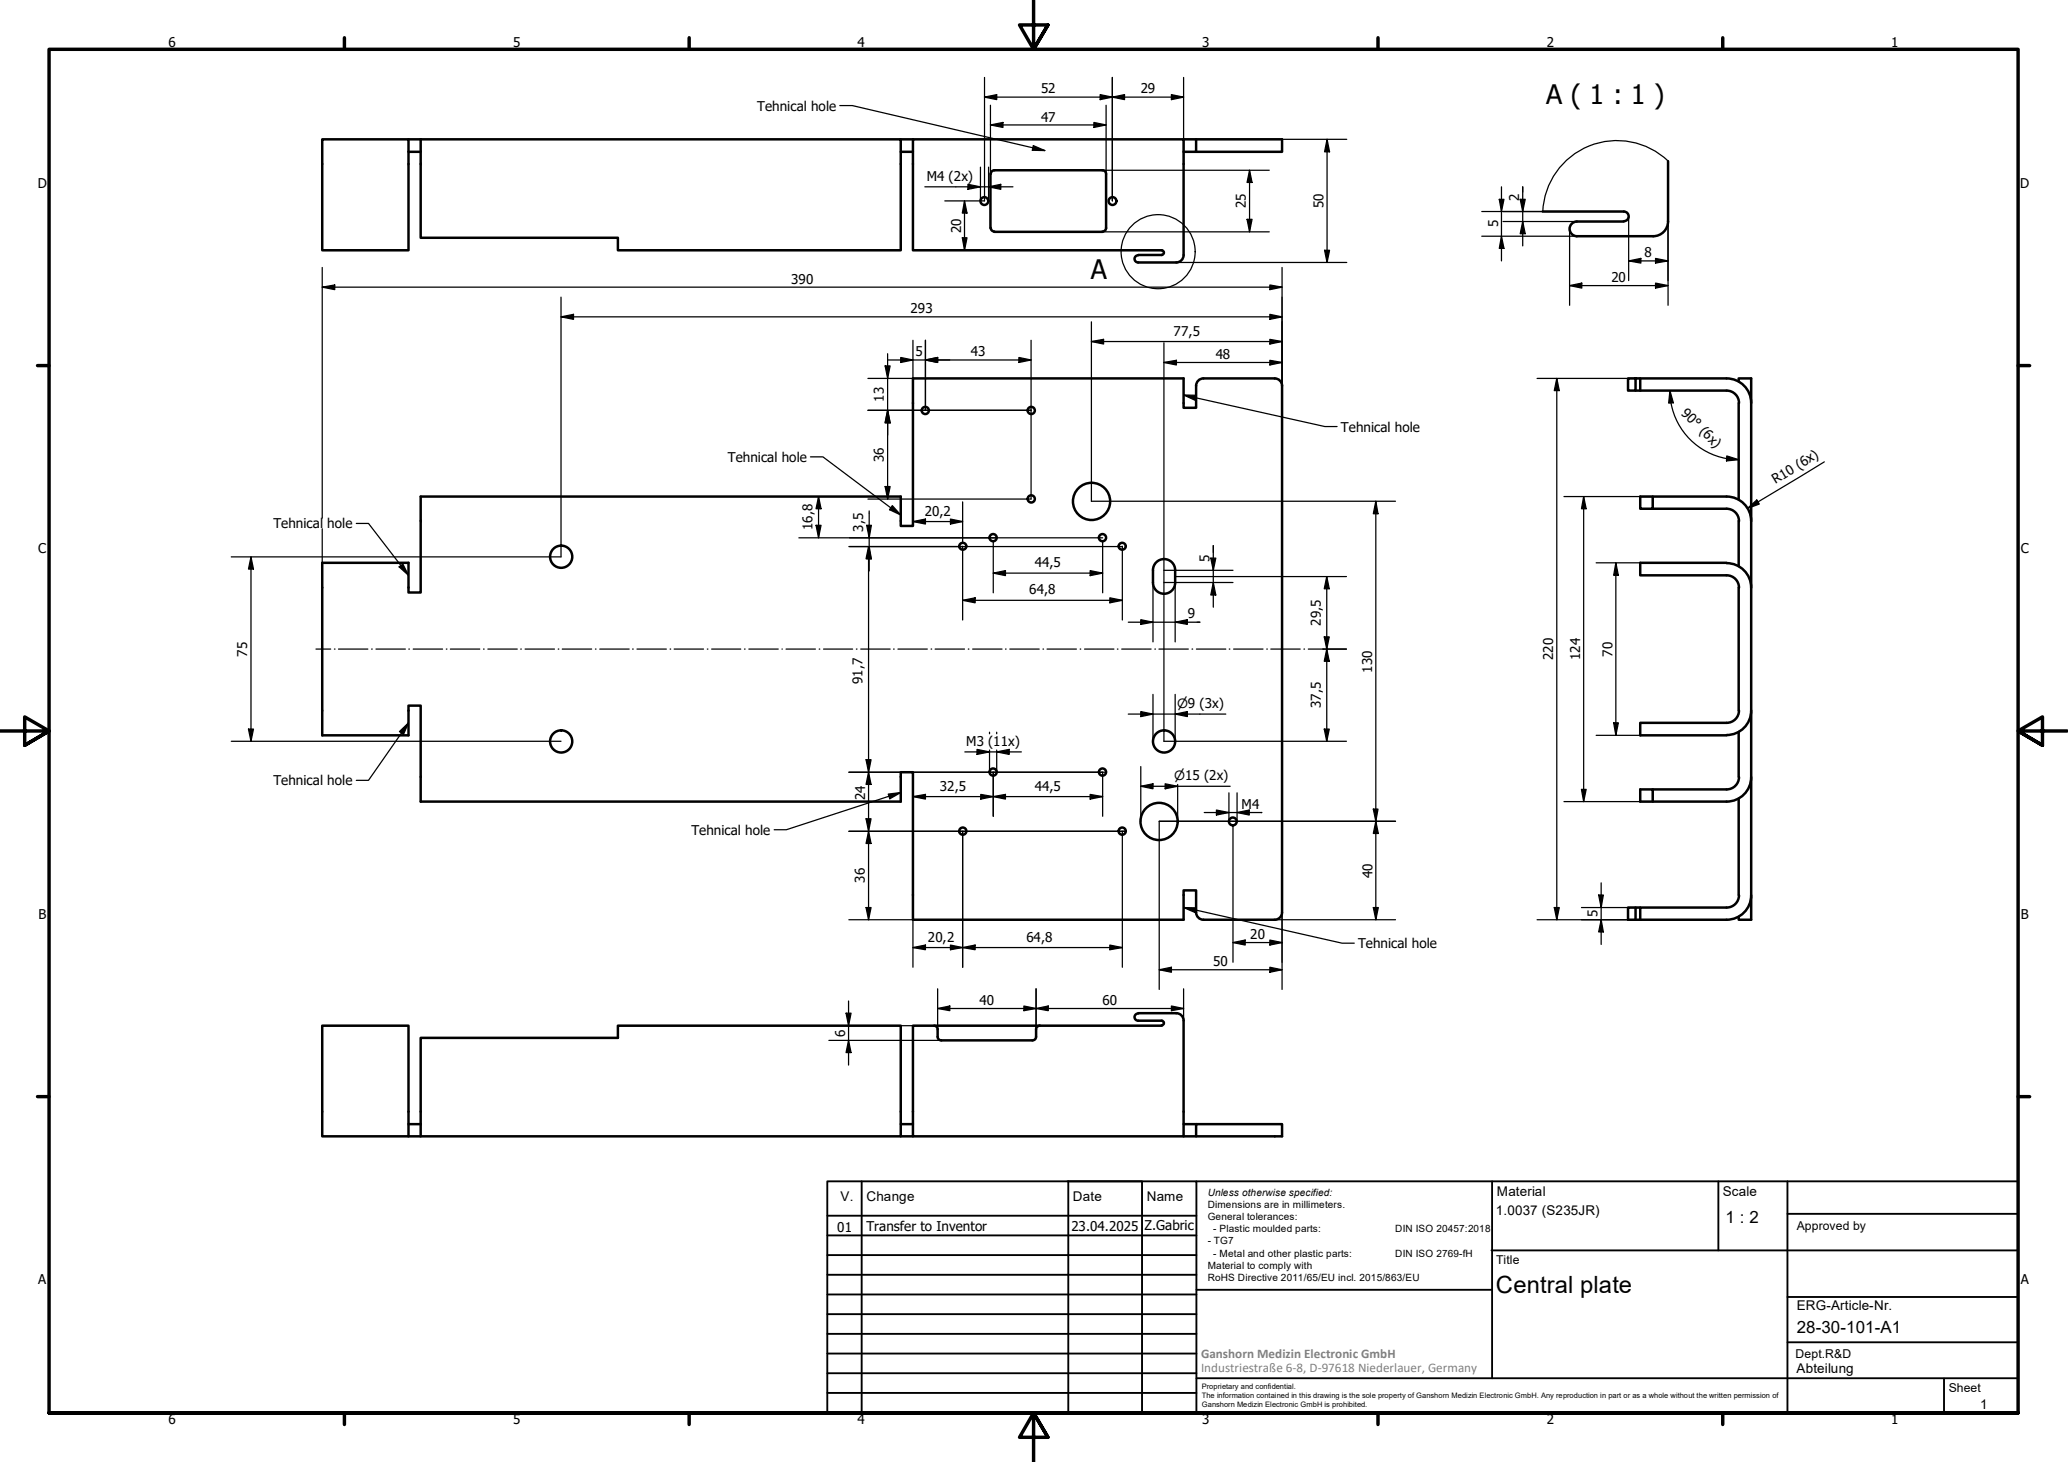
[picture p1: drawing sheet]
<svg xmlns="http://www.w3.org/2000/svg" width="420mm" height="297mm" viewBox="0 0 420 297" stroke-linecap="round" stroke-linejoin="round" font-family="sans-serif">
<!-- layer: Visible (ISO) -->
<g fill="none" stroke="#000" stroke-width=".51">
<path d="M65.5 28.3h17.5v22.5h-17.5zM83 28.3h2.5M83 30.8h2.5M85.5 28.3h97.5v22.5h-57.5v-2.5h-40zM183 28.3h2.5M183 30.8h2.5M201.2 35.4v10.9M224 34.6a.73 .73 0 0 1 .7 .7M224 34.6h-22a.73 .73 0 0 0-.7 .7M224.7 35.4v10.9a.73 .73 0 0 1-.7 .7M240.5 28.3h20v2.5h-17.5M243 28.3v2.5h-2.5"/>
<path d="M338.9 32.8v12.2M201.3 46.3a.73 .73 0 0 0 .7 .7M202 47.1h22M231.2 51.9a.73 .73 0 0 0-.7 .7 .73 .73 0 0 0 .7 .7h7.8M231.3 51.8h4.7M236 50.8a.48 .48 0 0 1 .5 .5 .48 .48 0 0 1-.5 .5M236 50.8h-50.5v-22.5h55v23.5a1.49 1.49 0 0 1-1.5 1.5M313.4 43h16.5a.98 .98 0 0 1 1 1 .98 .98 0 0 1-1 .9M320.4 45h9.5M320.4 45a1.49 1.49 0 0 0-1.5 1.5 1.49 1.49 0 0 0 1.5 1.5M338.9 45a3 3 0 0 1-3 3h-15.5M243 78.3v4.6h-2.5v-6h-55v30h-2.5v-6h-97.5v19.5h-2.5v-6.1h-17.5v35.1h17.5v-6h2.5v19.5h97.5v-6h2.5v30h55v-6h2.5v4.4"/>
<path d="M244.5 76.9h14.5a1.49 1.49 0 0 1 1.5 1.5M244.5 76.9a1.49 1.49 0 0 0-1.5 1.5M260.5 78.3v107M332.3 76.9v2.5h-1.5v-2.5h20M333.2 76.9v2.5h-.9M333.2 79.4h17.6M350.8 76.9a5 5 0 0 1 5 5M350.8 79.4a2.51 2.51 0 0 1 2.5 2.5M353.3 77.5v-.6h2.5v110h-2.5v-.7M353.3 81.9v19.6M234.3 118.3v-2.5a2.25 2.25 0 0 1 2.2-2.2 2.25 2.25 0 0 1 2.3 2.2v2.5M234.3 118.4a2.25 2.25 0 0 0 2.2 2.2 2.25 2.25 0 0 0 2.3-2.2"/>
<path d="M335.8 100.9v2.5h-2.6v-2.5h17.6M335.8 103.4h15M350.8 114.3h-17.6v2.6h17.6M350.8 114.4a5 5 0 0 1 5 5M350.8 100.9a5 5 0 0 1 5 5M350.8 103.4a2.51 2.51 0 0 1 2.5 2.5M350.8 116.9a2.51 2.51 0 0 1 2.5 2.5M353.3 105.8v9.2M353.3 119.4v25M350.8 146.9h-17.6v2.5h17.6M353.3 148.7v9.1M353.3 144.4a2.51 2.51 0 0 1-2.5 2.5"/>
<path d="M353.3 157.9a2.51 2.51 0 0 1-2.5 2.5M355.8 157.9a5 5 0 0 1-5 5M355.8 144.4a5 5 0 0 1-5 4.9M335.8 162.9v-2.5h-2.6v2.5h17.6M335.8 160.4h15M353.3 162.2v19.6M243 185.4a1.49 1.49 0 0 0 1.5 1.5M260.5 185.4a1.49 1.49 0 0 1-1.5 1.5h-14.5M332.3 184.4h-1.5v2.5h20M333.2 184.4h-.9v2.5M350.8 184.4h-17.6v2.5M353.3 181.9a2.51 2.51 0 0 1-2.5 2.5"/>
<path d="M355.8 181.9a5 5 0 0 1-5 5M65.5 208.4h17.5v22.5h-17.5zM85.5 210.9h40v-2.5h57.5v22.5h-97.5zM189.8 208.4a.73 .73 0 0 1 .7 .7M190.5 209.2v1.4a.73 .73 0 0 0 .7 .8M191.3 211.4h18.4M210.5 209.2v1.4a.73 .73 0 0 1-.7 .8M211.2 208.4a.73 .73 0 0 0-.7 .7M211.3 208.4h24.7M231.2 205.9a.73 .73 0 0 0-.7 .7 .73 .73 0 0 0 .7 .8h4.8M231.3 205.9h7.7M236 207.4a.48 .48 0 0 1 .5 .5 .48 .48 0 0 1-.5 .4"/>
<path d="M239 205.9a1.49 1.49 0 0 1 1.5 1.4M240.5 207.4v23.5h-55v-22.5h25.8M83 230.9h2.5M83 228.4h2.5M183 230.9h2.5M183 228.4h2.5M240.5 230.9h20v-2.5h-17.5v2.5M240.5 228.4h2.5"/>
<circle cx="200" cy="40.8" r=".79"/>
<circle cx="226" cy="40.8" r=".79"/>
<circle cx="188" cy="83.4" r=".73"/>
<circle cx="209.5" cy="83.4" r=".73"/>
<circle cx="114" cy="113.1" r="2.25"/>
<circle cx="195.6" cy="111" r=".71"/>
<circle cx="201.8" cy="109.2" r=".73"/>
<circle cx="209.5" cy="101.4" r=".73"/>
<circle cx="221.8" cy="101.9" r="3.8"/>
<circle cx="224" cy="109.2" r=".73"/>
<circle cx="228" cy="111" r=".71"/>
<circle cx="114" cy="150.6" r="2.25"/>
<circle cx="201.8" cy="156.9" r=".73"/>
<circle cx="224" cy="156.9" r=".73"/>
<circle cx="236.5" cy="150.6" r="2.25"/>
<circle cx="195.6" cy="168.9" r=".73"/>
<circle cx="228" cy="168.9" r=".73"/>
<circle cx="235.5" cy="166.9" r="3.8"/>
<circle cx="250.5" cy="166.9" r=".79"/>
</g>
<!-- layer: Break Line (ISO) -->
<path d="M338.9 32.7a15.1 15.1 0 0 0-16-3 15.1 15.1 0 0 0-9.4 13.3" fill="none" stroke="#000" stroke-width=".25"/>
<!-- layer: Detail Boundary (ISO) -->
<circle cx="235.3" cy="51.1" r="7.5" fill="none" stroke="#000" stroke-width=".25"/>
<!-- layer: Border (ISO) -->
<g fill="none" stroke="#000" stroke-width=".7">
<path d="M70 7.7v2.3M140 7.7v2.3M210 0v10l-2.9-4.9h5.8l-2.9 4.9 2.9-4.9M280 7.7v2.3M350 7.7v2.3M7.6 74.3h2.4M410 74.3h2.4M0 148.5h10l-5-2.8v5.7l5-2.9-5 2.9M420 148.5h-10l5-2.8v5.7l-5-2.9 5 2.9M7.6 222.8h2.4M410 222.8h2.4M10 287.1v-277.1h400v277.1h-400h400"/>
<path d="M70 287.1v2.3M140 287.1v2.3M212.9 292l-2.9-4.9 2.9 4.9h-5.8l2.9-4.9v9.9M280 287.1v2.3M350 287.1v2.3"/>
</g>
<!-- layer: TitleBlock -->
<g fill="none" stroke="#000" stroke-width=".38">
<path d="M168.1 251h75M168.1 247h75M168.1 255h75M168.1 259h75M175.1 240v47M216.9 240h15M217 240v47M232 240v47M243.1 240.1v46.9h-75v-47h241.9v47.1h-167M303 254h107M303.1 240v40M349.1 240v14"/>
<path d="M363.2 240v47.1M363.2 246.6h46.8M168.1 271h75M168.1 263h75M168.1 267h75M168.1 275h75M168.1 279h75M243.1 262.1h60M363.2 272.7h46.8M363.2 263.5h46.8M168.1 283h75M216.9 287h15"/>
<path d="M243.1 280h166.9M395 280.1v7"/>
</g>
<!-- layer: Sketch Geometry (ISO) -->
<g fill="none" stroke="#000" stroke-width=".25">
<path d="M64.2 131.9h3M67.9 131.9h.2M68.8 131.9h5.9M75.5 131.9h.1M76.4 131.9h6M83.1 131.9h.1M83.9 131.9h6M90.7 131.9h.1M91.5 131.9h6M98.2 131.9h.2M99.1 131.9h6M105.8 131.9h.1"/>
<path d="M106.7 131.9h5.9M113.4 131.9h.1M114.2 131.9h6M121 131.9h.1M121.9 131.9h5.9M128.5 131.9h.2M129.4 131.9h6M136.1 131.9h.2M137 131.9h5.9M143.7 131.9h.1M144.6 131.9h5.9M151.3 131.9h.1"/>
<path d="M152.1 131.9h6M158.9 131.9h.1M159.7 131.9h6M166.4 131.9h.2M167.3 131.9h5.9M174 131.9h.1M174.9 131.9h5.9M181.5 131.9h.2M182.4 131.9h6M189.2 131.9h.1M190 131.9h6M196.7 131.9h.1"/>
<path d="M197.6 131.9h6M204.3 131.9h.1M205.2 131.9h5.9M211.9 131.9h.1M212.7 131.9h6M219.5 131.9h.1M220.3 131.9h6M227 131.9h.1M227.9 131.9h6M234.6 131.9h.2M235.5 131.9h5.9M242.2 131.9h.1"/>
<path d="M243.1 131.9h5.9M249.7 131.9h.2M250.6 131.9h6M257.4 131.9h.1M258.2 131.9h6M264.9 131.9h.1M265.8 131.9h3"/>
</g>
<!-- layer: Dimension (ISO) -->
<g fill="none" stroke="#000" stroke-width=".25">
<path d="M200 19.7l2.5-.5v1zM200 19.7h40.5M200 15.7v25.1h-8M223.5 19.2l2.5 .5-2.5 .5zM226 19.7l2.5-.5v1zM226 15.7v25.1M238 19.2l2.5 .5-2.5 .5zM240.5 15.7v17.6M187.9 38h17.9M196.7 37.5l2.5 .5-2.5 .5zM199.2 34v6.8M200.9 38l2.4-.5v1z"/>
<path d="M200.9 34v6.8M201.2 25.4l2.6-.5v1zM201.2 25.4h23.5M201.2 21.4v14M222.2 24.9l2.5 .5-2.5 .5zM224 34.6h33.9M224.7 21.4v14M240.5 28.3h33.1M253.9 34.6l.5 2.5h-1zM253.9 34.6v12.5M269.6 28.3l.5 2.5h-1zM269.6 28.3v25"/>
<path d="M305.1 38v15M309.4 38v12M65.5 58.3l2.5-.4v1zM65.5 58.3h195M65.5 54.3v51M195.5 48.3h1l-.5 2.5zM196 40.8l.5 2.5h-1zM196 40.8v10M224 47.1h33.9M239 53.3h34.6M253.4 44.6h1l-.5 2.5zM258 57.9l2.5 .4-2.5 .6z"/>
<path d="M260.5 54.3v24M269.1 50.8h1l-.5 2.5zM301.1 43h12.3M301.1 48h19.3M304.6 40.5h1l-.5 2.5zM305.1 48l.5 2.5h-1zM305.4 45h15M308.9 40.5h1l-.5 2.5zM309.4 45l.5 2.5h-1zM318.9 58l2.5-.5v1zM318.9 58h20M318.9 46.5v15.5"/>
<path d="M330.9 53l2.5-.5v1zM330.9 53h8M330.9 44v13M336.4 57.5l2.5 .5-2.5 .5zM336.4 52.5l2.5 .5-2.5 .5zM338.9 45v17M114 64.4l2.5-.5v1zM114 64.4h146.5M114 60.4v52.7h-67M176.3 76.9h9.2M179.8 74.3h1l-.5 2.6zM180.3 71.9v29.5"/>
<path d="M180.5 73.1h29M183 72.6l2.5 .5-2.5 .5zM185.5 69.1v12.8M188 73.1l2.5-.5v1zM188 69.1v14.3M207 72.6l2.5 .5-2.5 .5zM209.5 69.1v32.3h-33.2M221.7 69.4l2.5-.5v1zM221.7 69.4h38.8M221.7 65.4v36.4h61.8M236.5 73.6l2.5-.4v1zM236.5 73.6h24"/>
<path d="M236.5 69.6v81h37.1M258 68.9l2.5 .5-2.5 .5zM258 73.2l2.5 .4-2.5 .6zM258 63.9l2.5 .5-2.5 .5zM312.3 76.9h20.9M316.3 76.9l.5 2.5h-1zM316.3 76.9v110M339.3 79.4l.7 2.4-1 .1zM339.3 79.4l.2 2.4M176.3 83.4h33.2M179.8 98.9h1l-.5 2.5zM180.3 83.4l.5 2.5h-1z"/>
<path d="M339.5 81.9a14 14 0 0 0 13.8 11.5M350.8 92.6l2.5 .8-2.5 .2zM370.6 93.8l-15.6 9.5M51 113.1l.5 2.5h-1zM51 113.1v37.5M65.5 107.4v12M162.3 109.3h61.7M165.8 106.7h1l-.5 2.6zM166.3 100.9l.5 2.5h-1zM166.3 100.9v8.4M172.5 111h55.5M176.1 106.7h.9l-.4 2.6z"/>
<path d="M176.5 111l.5 2.5h-1zM176.5 111v75.9M176.6 111l.4 2.5h-.9zM176.6 103.8v12.2M185.5 106l2.5-.5v1zM185.5 106h10.1M193.1 105.5l2.5 .5-2.5 .5zM195.6 102v8.3M195.6 111v15M201.8 116.4l2.5-.5v1.1zM201.8 110v10.4M201.8 116.4h22.2"/>
<path d="M221.5 115.9l2.5 .5-2.5 .6zM224 110v10.4M228 111v15M234.3 118.3v12.1M236.5 118.3h14M236.5 115.9h14M238.8 117.1h34.8M238.8 118.3v12.1M246 113.4h1l-.5 2.5zM246.5 118.3l.5 2.6h-1zM246.5 110.9v12.5M269.6 117.1l.5 2.5h-1.1z"/>
<path d="M269.6 117.1v33.5M279.5 101.8l.5 2.6h-1zM279.5 101.8v85.1M317.8 100.9h18M321.8 100.9l.5 2.5h-1zM321.8 100.9v62M324.3 114.3h8.9M328.3 114.3l.5 2.6h-.9zM328.3 114.3v35.1M355 103.3l1.9-1.7 .5 .8zM195.6 122l2.5-.5v1zM195.6 122h32.4"/>
<path d="M225.5 121.5l2.5 .5-2.5 .5zM229.2 126.4h14.6M231.8 125.9l2.5 .5-2.5 .5zM238.8 126.4l2.4-.5v1zM268.8 131.9h4.8M269 129.4h1.1l-.5 2.5zM269.6 131.9l.5 2.5h-1.1zM47 150.6h67M50.5 148.1h1l-.5 2.5zM172.5 156.9h52.2M176 154.4h1l-.5 2.5zM176.5 156.9l.5 2.5h-1z"/>
<path d="M196 152.8h11.5M198.5 152.3l2.5 .5-2.5 .5zM201 148.8v.3M201 152.4v4.5M201.8 156.9v8.9M202.5 152.8l2.5-.5v1zM202.5 148.8v.3M202.5 152.4v4.5M224 156.9v8.9M229.2 145.1h19.8M231.8 144.6l2.5 .5-2.5 .5zM231.8 159.8l2.5-.6v1.1z"/>
<path d="M231.8 159.8h18.1M231.8 155.8v11.1M234.3 141.1v9.5M236.7 159.2l2.6 .6-2.6 .5zM238.8 145.1l2.4-.5v1zM238.8 141.1v9.5M239.3 159.4v7.5M269 148.1h1.1l-.5 2.5zM324.3 149.4h8.9M327.9 146.9h.9l-.5 2.5zM172.5 168.9h56.2M176 166.4h1l-.5 2.5z"/>
<path d="M176.5 168.9l.5 2.5h-1zM185.5 161.8l2.5-.4v1zM185.5 161.8h38.5M195.6 168.9v27.6M199.3 161.4l2.5 .4-2.5 .6zM201.8 161.8l2.5-.4v1zM221.5 161.4l2.5 .4-2.5 .6zM228 168.9v27.6M244.7 165.1h11.6M247.1 164.6l2.6 .5-2.6 .5zM249.7 161.1v5.8M250.5 167.7v27.8"/>
<path d="M251.3 165.1l2.5-.5v1zM251.3 161.1v5.8M279 164.4h1l-.5 2.5zM279.5 166.9l.5 2.4h-1zM283.5 166.9h-48v34.1M317.8 162.9h18M321.3 160.4h1l-.5 2.5zM325.3 179.4v12.5M172.5 186.9h13M176 184.4h1l-.5 2.5zM185.5 192.5l2.5-.5v1zM185.5 181.8v14.7"/>
<path d="M185.5 192.5h42.5M193.1 192l2.5 .5-2.5 .5zM195.6 192.5l2.5-.5v1zM225.5 192l2.5 .5-2.5 .5zM235.5 197l2.5-.5v1zM235.5 197h25M250.5 191.5l2.5-.5v1zM250.5 191.5h10M258 191l2.5 .5-2.5 .5zM258 196.5l2.5 .5-2.5 .5zM259 186.9h24.5M260.5 185.3v15.7"/>
<path d="M279 184.4h1l-.5 2.5zM312.3 186.9h20.9M315.8 184.4h1l-.5 2.5zM321.3 184.4h11.9M324.8 181.8h1l-.5 2.6zM325.3 186.9l.5 2.4h-1zM168.4 208.4h17.1M168.4 211.4h22.9M171.9 205.9h1l-.5 2.5zM172.4 211.4l.5 2.5h-1zM172.4 203.4v13M190.5 204.9l2.5-.5v.9z"/>
<path d="M190.5 204.9h50M190.5 200.9v8.3M208 204.4l2.5 .5-2.5 .4zM210.5 204.9l2.5-.5v.9zM210.5 200.9v8.3M238 204.4l2.5 .5-2.5 .4zM240.5 200.9v6.5"/>
</g>
<g fill="#000">
<path d="M200 19.7l2.5-.5v1zM226 19.7l2.5-.5v1zM196.7 37.5l2.5 .5-2.5 .5zM200.9 38l2.4-.5v1zM201.2 25.4l2.6-.5v1zM222.2 24.9l2.5 .5-2.5 .5zM223.5 19.2l2.5 .5-2.5 .5zM238 19.2l2.5 .5-2.5 .5zM253.9 34.6l.5 2.5h-1zM269.6 28.3l.5 2.5h-1zM65.5 58.3l2.5-.4v1zM195.5 48.3h1l-.5 2.5z"/>
<path d="M196 40.8l.5 2.5h-1zM253.4 44.6h1l-.5 2.5zM258 57.9l2.5 .4-2.5 .6zM269.1 50.8h1l-.5 2.5zM304.6 40.5h1l-.5 2.5zM305.1 48l.5 2.5h-1zM308.9 40.5h1l-.5 2.5zM309.4 45l.5 2.5h-1zM318.9 58l2.5-.5v1zM330.9 53l2.5-.5v1zM336.4 57.5l2.5 .5-2.5 .5zM336.4 52.5l2.5 .5-2.5 .5z"/>
<path d="M114 64.4l2.5-.5v1zM179.8 74.3h1l-.5 2.6zM183 72.6l2.5 .5-2.5 .5zM188 73.1l2.5-.5v1zM207 72.6l2.5 .5-2.5 .5zM221.7 69.4l2.5-.5v1zM236.5 73.6l2.5-.4v1zM258 68.9l2.5 .5-2.5 .5zM258 73.2l2.5 .4-2.5 .6zM258 63.9l2.5 .5-2.5 .5zM316.3 76.9l.5 2.5h-1zM179.8 98.9h1l-.5 2.5z"/>
<path d="M180.3 83.4l.5 2.5h-1zM339.3 79.4l.7 2.4-1 .1zM350.8 92.6l2.5 .8-2.5 .2zM51 113.1l.5 2.5h-1zM165.8 106.7h1l-.5 2.6zM166.3 100.9l.5 2.5h-1zM176.1 106.7h.9l-.4 2.6zM176.5 111l.5 2.5h-1zM176.6 111l.4 2.5h-.9zM185.5 106l2.5-.5v1zM193.1 105.5l2.5 .5-2.5 .5zM201.8 116.4l2.5-.5v1.1z"/>
<path d="M221.5 115.9l2.5 .5-2.5 .6zM246 113.4h1l-.5 2.5zM269.6 117.1l.5 2.5h-1.1zM279.5 101.8l.5 2.6h-1zM321.8 100.9l.5 2.5h-1zM328.3 114.3l.5 2.6h-.9zM355 103.3l1.9-1.7 .5 .8zM195.6 122l2.5-.5v1zM225.5 121.5l2.5 .5-2.5 .5zM231.8 125.9l2.5 .5-2.5 .5zM238.8 126.4l2.4-.5v1zM246.5 118.3l.5 2.6h-1z"/>
<path d="M269 129.4h1.1l-.5 2.5zM269.6 131.9l.5 2.5h-1.1zM50.5 148.1h1l-.5 2.5zM176 154.4h1l-.5 2.5zM176.5 156.9l.5 2.5h-1zM198.5 152.3l2.5 .5-2.5 .5zM202.5 152.8l2.5-.5v1zM231.8 144.6l2.5 .5-2.5 .5zM231.8 159.8l2.5-.6v1.1zM238.8 145.1l2.4-.5v1zM269 148.1h1.1l-.5 2.5zM327.9 146.9h.9l-.5 2.5z"/>
<path d="M176 166.4h1l-.5 2.5zM176.5 168.9l.5 2.5h-1zM185.5 161.8l2.5-.4v1zM199.3 161.4l2.5 .4-2.5 .6zM201.8 161.8l2.5-.4v1zM221.5 161.4l2.5 .4-2.5 .6zM236.7 159.2l2.6 .6-2.6 .5zM247.1 164.6l2.6 .5-2.6 .5zM251.3 165.1l2.5-.5v1zM279 164.4h1l-.5 2.5zM279.5 166.9l.5 2.4h-1zM321.3 160.4h1l-.5 2.5z"/>
<path d="M176 184.4h1l-.5 2.5zM185.5 192.5l2.5-.5v1zM193.1 192l2.5 .5-2.5 .5zM195.6 192.5l2.5-.5v1zM225.5 192l2.5 .5-2.5 .5zM235.5 197l2.5-.5v1zM250.5 191.5l2.5-.5v1zM258 191l2.5 .5-2.5 .5zM258 196.5l2.5 .5-2.5 .5zM279 184.4h1l-.5 2.5zM315.8 184.4h1l-.5 2.5zM324.8 181.8h1l-.5 2.6z"/>
<path d="M325.3 186.9l.5 2.4h-1zM171.9 205.9h1l-.5 2.5zM172.4 211.4l.5 2.5h-1zM190.5 204.9l2.5-.5v.9zM208 204.4l2.5 .5-2.5 .4zM210.5 204.9l2.5-.5v.9zM238 204.4l2.5 .5-2.5 .4z"/>
</g>
<!-- layer: Symbol (ISO) -->
<g fill="none" stroke="#000" stroke-width=".25">
<path d="M170.6 21.4h2.6l39.1 9.2M209.9 29.6l2.4 1-2.6-.1zM164.7 92.8h2.5l15.8 11.8M240.5 80.2l2.6 .1-.3 1zM240.5 80.2l28.7 6.5h2.5M72.4 106.3h2.5l8.1 10.6M81.1 115.2l.8-.6 1.1 2.3zM181.3 102.7l1.7 1.9-2.3-1zM81.2 148.6l1.8-1.7-1 2.3zM83 146.9l-8.1 11.6h-2.5M180.5 161.3l2.5-.3-2.2 1.3zM183 161l-23.2 7.6h-2.5"/>
<path d="M240.5 184.4l2.6 .1-.3 .9zM240.5 184.4l32.2 7.2h2.4"/>
</g>
<path d="M209.9 29.6l2.4 1-2.6-.1zM240.5 80.2l2.6 .1-.3 1zM81.1 115.2l.8-.6 1.1 2.3zM181.3 102.7l1.7 1.9-2.3-1zM81.2 148.6l1.8-1.7-1 2.3zM180.5 161.3l2.5-.3-2.2 1.3zM240.5 184.4l2.6 .1-.3 .9z" fill="#000"/>
<g font-size="5.5">
<text x="314.1" y="21.1">A ( 1 : 1 )</text>
<text x="221.6" y="56.7">A</text>
</g>
<text font-size="4.8" x="303.9" y="262.7">Central plate</text>
<g font-size="3.4">
<text x="350.6" y="248.5">1 : 2</text>
<text x="365.1" y="270.9">28-30-101-A1</text>
</g>
<g font-size="2.7">
<text x="34.2" y="9.6">6</text>
<text x="104.3" y="9.6">5</text>
<text x="174.2" y="9.6">4</text>
<text x="244.2" y="9.6">3</text>
<text x="314.3" y="9.6">2</text>
<text x="384.2" y="9.6">1</text>
<text x="153.9" y="22.5">Tehnical hole</text>
<text x="211.5" y="19">52</text>
<text x="231.8" y="19">29</text>
<text x="211.5" y="24.7">47</text>
<text x="7.7" y="38.1">D</text>
<text x="188.3" y="36.7">M4 (2x)</text>
<text x="308.7" y="40.9" transform="rotate(-90 308.7 40.9)">2</text>
<text x="410.5" y="38.1">D</text>
<text x="195.3" y="47.3" transform="rotate(-90 195.3 47.3)">20</text>
<text x="253.1" y="42.3" transform="rotate(-90 253.1 42.3)">25</text>
<text x="268.9" y="42.3" transform="rotate(-90 268.9 42.3)">50</text>
<text x="304.4" y="46.2" transform="rotate(-90 304.4 46.2)">5</text>
<text x="334.1" y="52.2">8</text>
<text x="160.7" y="57.6">390</text>
<text x="327.4" y="57.3">20</text>
<text x="185" y="63.6">293</text>
<text x="238.4" y="68.2">77,5</text>
<text x="186" y="72.4">5</text>
<text x="197.2" y="72.4">43</text>
<text x="247" y="72.9">48</text>
<text x="179.6" y="81.6" transform="rotate(-90 179.6 81.6)">13</text>
<text x="272.4" y="87.7">Tehnical hole</text>
<text x="341.4" y="84.1" transform="rotate(45 341.4 84.1)">90° (6x)</text>
<text x="147.9" y="93.8">Tehnical hole</text>
<text x="179.6" y="93.9" transform="rotate(-90 179.6 93.9)">36</text>
<text x="360.7" y="98.4" transform="rotate(-31 360.7 98.4)">R10 (6x)</text>
<text x="55.6" y="107.4">Tehnical hole</text>
<text x="165.1" y="107.7" transform="rotate(-90 165.1 107.7)">16,8</text>
<text x="175.4" y="108" transform="rotate(-90 175.4 108)">3,5</text>
<text x="187.9" y="104.8">20,2</text>
<text x="7.7" y="112.4">C</text>
<text x="410.6" y="112.4">C</text>
<text x="210.2" y="115.2">44,5</text>
<text x="245.7" y="114.1" transform="rotate(-90 245.7 114.1)">5</text>
<text x="209.1" y="120.8">64,8</text>
<text x="241.3" y="125.7">9</text>
<text x="268.4" y="127.2" transform="rotate(-90 268.4 127.2)">29,5</text>
<text x="50.2" y="133.4" transform="rotate(-90 50.2 133.4)">75</text>
<text x="278.8" y="136.6" transform="rotate(-90 278.8 136.6)">130</text>
<text x="315.5" y="134.1" transform="rotate(-90 315.5 134.1)">220</text>
<text x="321.1" y="134.1" transform="rotate(-90 321.1 134.1)">124</text>
<text x="327.6" y="133.4" transform="rotate(-90 327.6 133.4)">70</text>
<text x="175.3" y="139" transform="rotate(-90 175.3 139)">91,7</text>
<text x="268.4" y="143.9" transform="rotate(-90 268.4 143.9)">37,5</text>
<text x="196.3" y="151.5">M3 (11x)</text>
<text x="55.6" y="159.6">Tehnical hole</text>
<text x="190.9" y="160.7">32,5</text>
<text x="210.2" y="160.7">44,5</text>
<text x="175.8" y="162.5" transform="rotate(-90 175.8 162.5)">24</text>
<text x="252.2" y="164.4">M4</text>
<text x="140.5" y="169.6">Tehnical hole</text>
<text x="175.7" y="179.4" transform="rotate(-90 175.7 179.4)">36</text>
<text x="278.8" y="178.4" transform="rotate(-90 278.8 178.4)">40</text>
<text x="7.8" y="186.7">B</text>
<text x="188.5" y="191.3">20,2</text>
<text x="208.5" y="191.3">64,8</text>
<text x="254" y="190.7">20</text>
<text x="324.5" y="186.4" transform="rotate(-90 324.5 186.4)">5</text>
<text x="410.6" y="186.7">B</text>
<text x="246.5" y="196.3">50</text>
<text x="275.9" y="192.6">Tehnical hole</text>
<text x="199" y="204.1">40</text>
<text x="224" y="204.1">60</text>
<text x="171.7" y="210.6" transform="rotate(-90 171.7 210.6)">6</text>
<text x="170.8" y="244">V.</text>
<text x="176" y="244">Change</text>
<text x="218" y="244">Date</text>
<text x="233" y="244">Name</text>
<text x="304.1" y="243">Material</text>
<text x="350" y="243.1">Scale</text>
<text x="170.1" y="250.3">01</text>
<text x="176" y="250.2">Transfer to Inventor</text>
<text x="217.7" y="250.1">23.04.2025</text>
<text x="232.5" y="250">Z.Gabric</text>
<text x="303.9" y="246.8">1.0037 (S235JR)</text>
<text x="7.7" y="260.9">A</text>
<text x="410.6" y="260.9">A</text>
<text x="365.1" y="266.1">ERG-Article-Nr.</text>
<text x="365" y="279">Abteilung</text>
<text x="402.3" y="286.2">1</text>
<text x="34.2" y="289.4">6</text>
<text x="104.3" y="289.4">5</text>
<text x="174.2" y="289.4">4</text>
<text x="244.2" y="289.4">3</text>
<text x="314.3" y="289.4">2</text>
<text x="384.2" y="289.4">1</text>
</g>
<g font-size="2.7" fill="#808080">
<text x="244" y="275.8">Ganshorn Medizin Electronic GmbH</text>
<text x="244" y="278.7">Industriestraße 6-8, D-97618 Niederlauer, Germany</text>
</g>
<g font-size="2.6">
<text x="239.1" y="143.8">⌀9 (3x)</text>
<text x="238.6" y="158.5">⌀15 (2x)</text>
</g>
<g font-size="2.5">
<text x="365.1" y="249.9">Approved by</text>
<text x="304" y="256.8">Title</text>
<text x="364.8" y="275.8">Dept.R&amp;D</text>
<text x="395.9" y="282.9">Sheet</text>
</g>
<g font-size="2">
<text x="245.4" y="242.9">Unless otherwise specified:</text>
<text x="245.4" y="245.4">Dimensions are in millimeters.</text>
<text x="245.4" y="247.9">General tolerances:</text>
<text x="246.5" y="250.4">- Plastic moulded parts:</text>
<text x="283.5" y="250.4">DIN ISO 20457:2018</text>
<text x="245.4" y="252.8">- TG7</text>
<text x="245.4" y="257.9">Material to comply with</text>
<text x="246.5" y="255.4">- Metal and other plastic parts:</text>
<text x="283.5" y="255.4">DIN ISO 2769-fH</text>
<text x="245.4" y="260.3">RoHS Directive 2011/65/EU incl. 2015/863/EU</text>
</g>
<g font-size="1.5">
<text x="244.2" y="282.2">Proprietary and confidential.</text>
<text x="244.2" y="284">The information contained in this drawing is the sole property of Ganshorn Medizin Electronic GmbH. Any reproduction in part or as a whole without the written permission of</text>
<text x="244.2" y="285.8">Ganshorn Medizin Electronic GmbH is prohibited.</text>
</g>
</svg>
